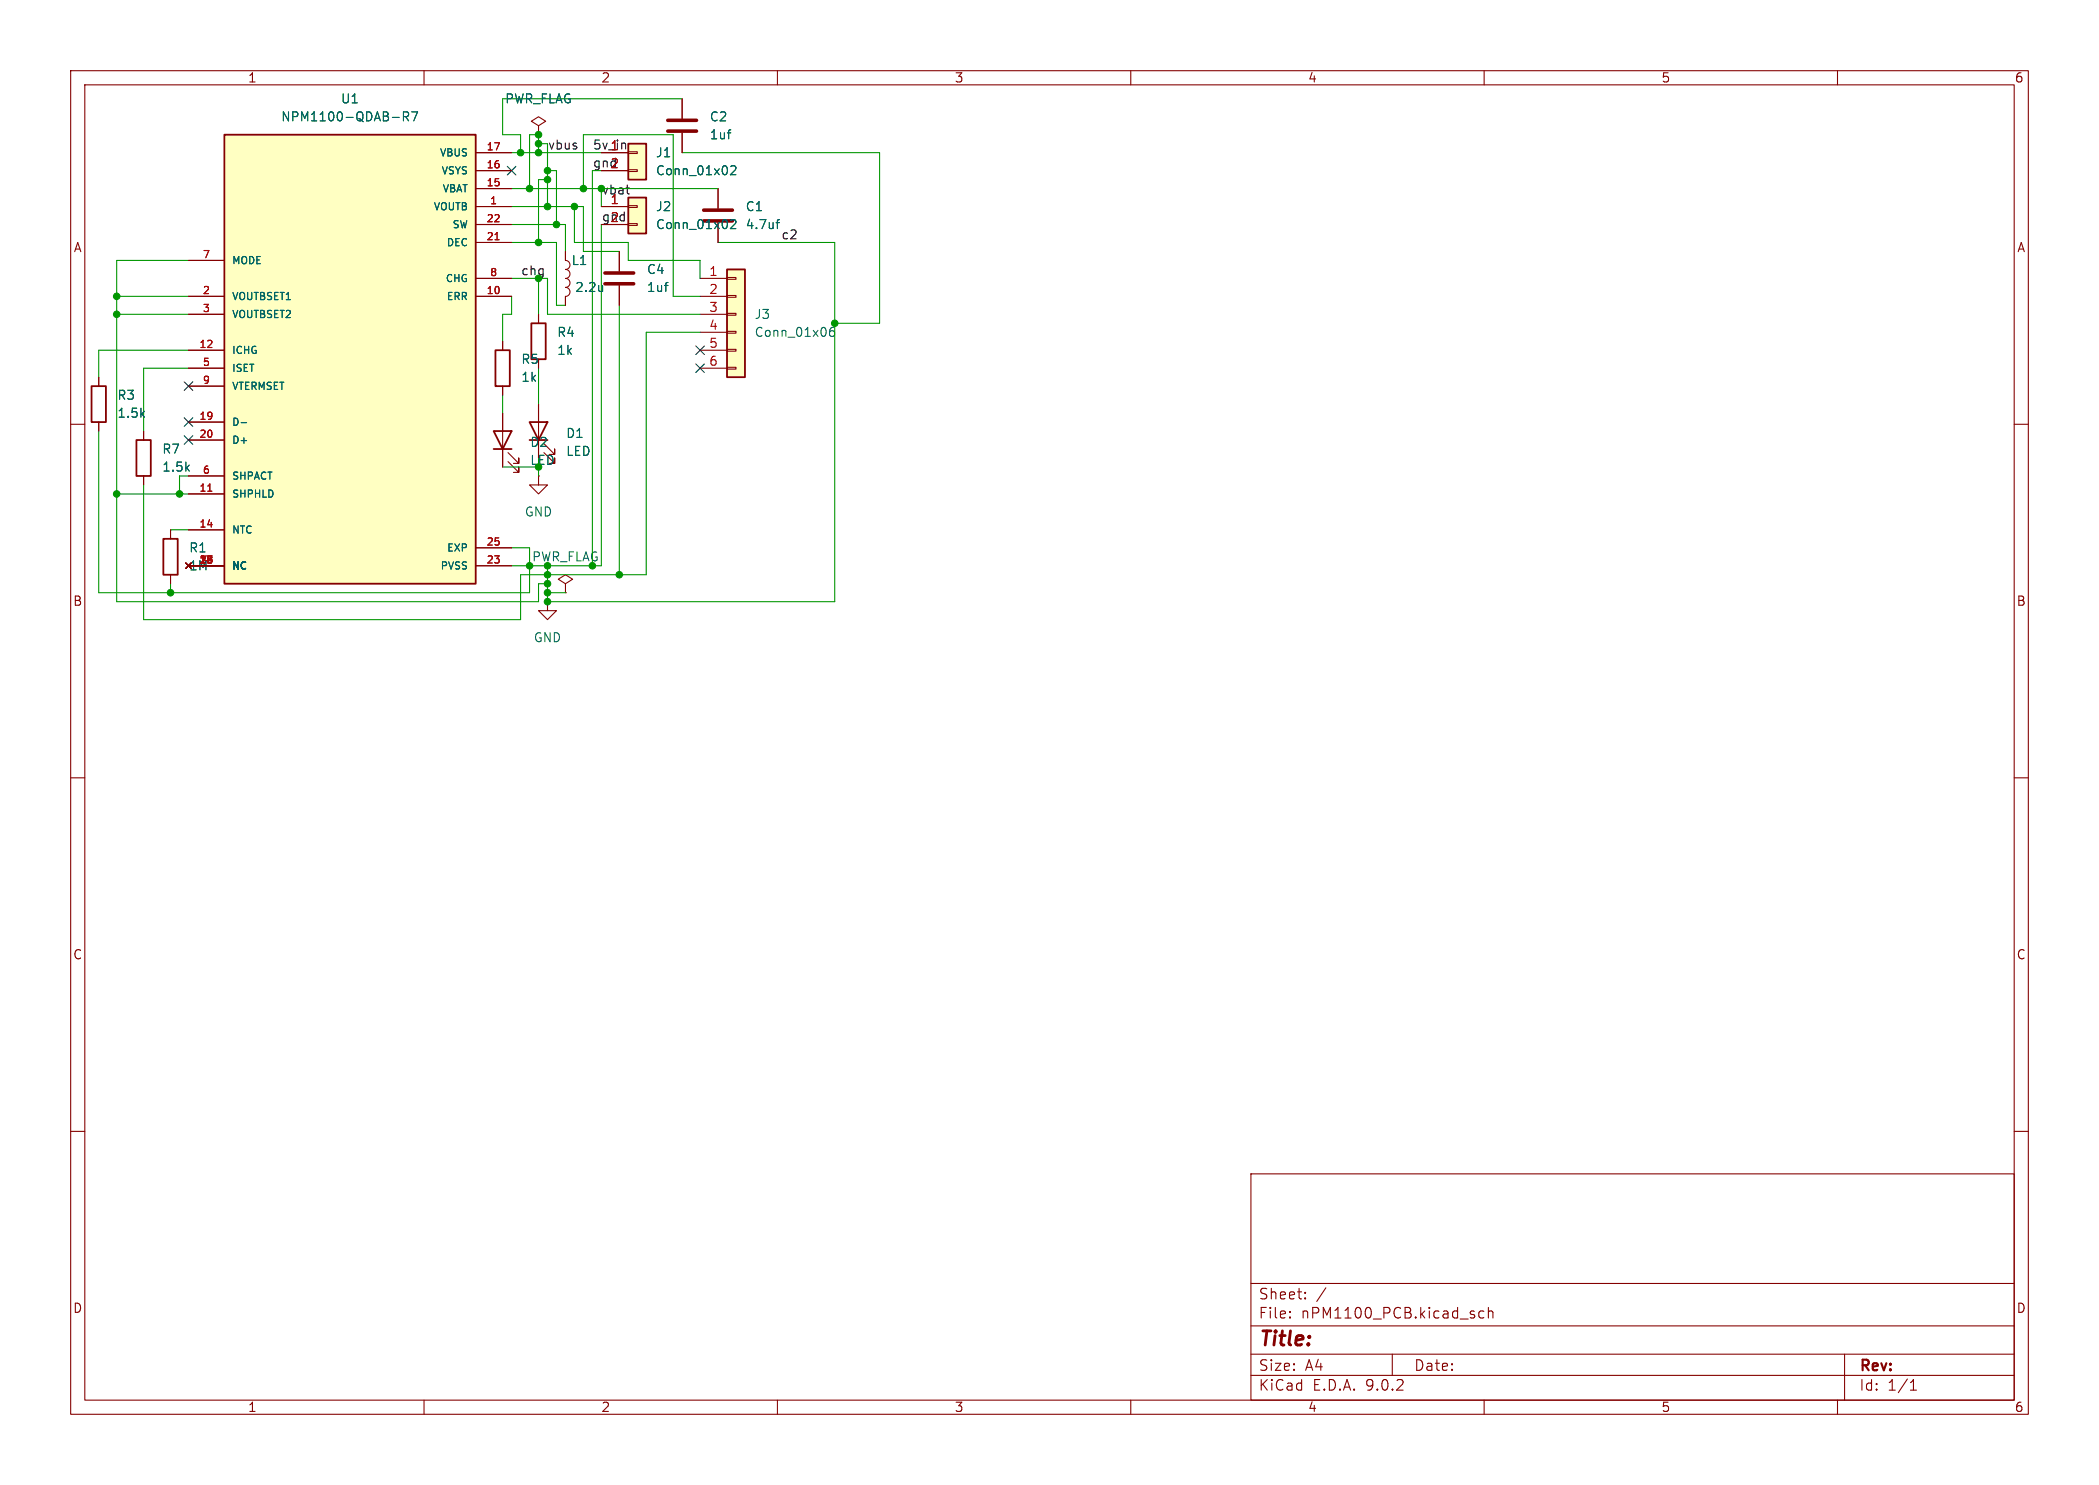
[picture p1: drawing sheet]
<svg xmlns="http://www.w3.org/2000/svg" width="297mm" height="210mm" viewBox="0 0 297 210" stroke-linecap="round" stroke-linejoin="round" font-family="sans-serif">
<g fill="none" stroke="#840000" stroke-width=".15">
<path d="M10 10h277v190h-277zM12 12h273v186h-273zM60 10v2M76.2 17.8l1-.7-1-.6-1 .6 1 .7v1.3M76.2 19.1h.1M110 10v2M160 10v2M210 10v2M260 10v2M71.1 48.3v1.2M71.1 54.6v1.3M71.1 58.4v7.6"/>
<path d="M10 60h2M24.1 74.9v1.3M71.9 65.3l1.5 1.5v-.8v.8h-.8M71.9 64l1.5 1.5v-.7v.7h-.8M285 60h2M24.1 81.3v1.3M80 82.6l1-.7-1-.6-1 .6 1 .7v1.2M80 83.8h.1M10 110h2M285 110h2M10 160h2M177 166h108v32h-108z"/>
<path d="M285 160h2M60 198v2M110 198v2M160 198v2M177 194.5h108M177 191.5h108M177 187.5h108M177 181.5h108M182.5 186.3h.1l-.1 .1M182.5 186.3v.1M182.5 185.5v.1M182.5 185.5h.1l-.1 .1"/>
<path d="M184.7 183.6v.1M184.7 183.6h-.1l.1 .1M184.7 182.8v.1M184.7 182.8h-.1l.1 .1M187.6 182.1l-1.3 2M197 191.5v3M210 185.5l-.5-.1-.3 .3v.4l.2 .2 .1 .1 .5-.1M210 198v2M210.6 185.5a.37 .37 0 0 1 .6 .1v.8M210.6 184.9v1.5M260 198v2M261 191.5v6.5"/>
<path d="M270.3 196.6h.9M270.3 195.5l.4-.4v1.5"/>
</g>
<path d="M70.1 49.5h2v5.1h-2zM23.1 76.2h2v5.1h-2zM69.8 61h2.6l-1.3 2.5zM69.8 63.5h2.6" fill="none" stroke="#840000" stroke-width=".25"/>
<path d="M31.7 19.1h35.6v63.5h-35.6z" fill="#ffffc2"/>
<path d="M31.7 19.1h35.6v63.5h-35.6zM13 54.6h2v5.1h-2zM74.9 59.7h2.6l-1.3 2.5zM19.3 62.2h2v5.1h-2z" fill="none" stroke="#840000" stroke-width=".25"/>
<g fill="none" stroke="#840000" stroke-width=".15">
<path d="M96.5 14v2.8M96.5 18.8v2.8M26.7 36.8h5M67.3 21.6h5.1M67.3 24.1h5.1M67.3 26.7h5.1M67.3 29.2h5.1M67.3 31.8h5.1M67.3 34.3h5.1M67.3 39.4h5.1M14 53.3v1.3M14 59.7v1.3"/>
<path d="M26.7 41.9h5M26.7 44.5h5M26.7 49.5h5M26.7 52.1h5M26.7 54.6h5M26.7 59.7h5M67.3 41.9h5.1M76.2 57.2v7.6M20.3 61v1.2M20.3 67.3v1.3M26.7 62.2h5M26.7 67.3h5"/>
<path d="M26.7 69.9h5M26.7 74.9h5M67.3 77.5h5.1M76.2 67.3v1.3h1.3l-1.3 1.3-1.3-1.3h1.3M76.2 67.3h.1M77 64l1.5 1.5v-.7v.7h-.8M77 62.7l1.5 1.6v-.8v.8h-.8M26.7 80h5M67.3 80h5.1M77.5 85.1v1.3h1.2l-1.2 1.2-1.3-1.2h1.3M77.5 85.1h.1"/>
</g>
<path d="M57.1 16.5l.6-.1 .1-.2v-.3l-.2-.1h-.5v1.3M57.4 16.5l.4 .6M58.2 15.8h.9l-.6 1.3M102.9 18.8h.5M103.3 18.4h.1M34.1 59.8h.8" fill="none" stroke="#006464" stroke-width=".15"/>
<path d="M70 33.9h.6M29.4 69.5h.6" fill="none" stroke="#a90000" stroke-width=".15"/>
<path d="M94.5 17h4.1M94.5 18.5h4.1" fill="none" stroke="#840000" stroke-width=".51"/>
<path d="M88.9 20.3h2.5v5.1h-2.5z" fill="#ffffc2"/>
<path d="M88.9 20.3h2.5v5.1h-2.5z" fill="none" stroke="#840000" stroke-width=".25"/>
<path d="M85.1 21.6h3.8M85.1 24.1h3.8M88.9 21.5h1.3v.2h-1.3zM88.9 24h1.3v.3h-1.3z" fill="none" stroke="#840000" stroke-width=".15"/>
<path d="M103.4 23.6l.2-.2h.3l.2 .2v.2v.2l-.8 .7h.8" fill="none" stroke="#006464" stroke-width=".15"/>
<path d="M102.9 38.1h2.5v15.2h-2.5z" fill="#ffffc2"/>
<path d="M102.9 38.1h2.5v15.2h-2.5zM75.2 45.7h2v5.1h-2z" fill="none" stroke="#840000" stroke-width=".25"/>
<g fill="none" stroke="#840000" stroke-width=".15">
<path d="M80 35.6v1.2a.64 .64 0 0 1 .7 .7 .64 .64 0 0 1-.7 .6 .64 .64 0 0 1 .7 .6 .64 .64 0 0 1-.7 .7 .64 .64 0 0 1 .7 .6 .64 .64 0 0 1-.7 .6 .64 .64 0 0 1 .7 .7 .64 .64 0 0 1-.7 .6v1.3M87.6 35.6v2.8M99.1 39.4h3.8M101.6 26.7v2.8M101.6 31.5v2.8M102.9 39.2h1.2v.3h-1.2zM76.2 44.5v1.2M87.6 40.4v2.8M99.1 41.9h3.8M99.1 44.5h3.8M99.1 47h3.8M99.1 49.5h3.8"/>
<path d="M99.1 52.1h3.8M102.9 41.8h1.2v.2h-1.2zM102.9 44.3h1.2v.3h-1.2zM102.9 46.9h1.2v.2h-1.2zM102.9 49.4h1.2v.3h-1.2zM102.9 51.9h1.2v.3h-1.2z"/>
</g>
<path d="M94.4 39.9h.1M109.8 31.5h.5M110.3 31.1h-.2l-.1 .1v1.1M85.3 40.4v.8M85.3 41.1l-.1 .1M94 40.4h.5M118 46.3a.5 .5 0 0 0-.6 .5v.5l.1 .2 .4 .1 .1-.2 .1-.4-.1-.2h-.4l-.2 .2" fill="none" stroke="#006464" stroke-width=".15"/>
<path d="M85.6 38.6h4.1M99.6 29.7h4M99.6 31.2h4M85.6 40.1h4.1" fill="none" stroke="#840000" stroke-width=".51"/>
<path d="M88.9 27.9h2.5v5.1h-2.5z" fill="#ffffc2"/>
<path d="M88.9 27.9h2.5v5.1h-2.5z" fill="none" stroke="#840000" stroke-width=".25"/>
<g fill="none" stroke="#840000" stroke-width=".15">
<path d="M76.2 19.1h.1M96.5 14v2.8M96.5 18.8v2.8M26.7 36.8h5M67.3 29.2h5.1M67.3 31.8h5.1M67.3 21.6h5.1M67.3 24.1h5.1M67.3 26.7h5.1M67.3 34.3h5.1M67.3 39.4h5.1M80 35.6v1.2"/>
<path d="M85.1 29.2h3.8M85.1 31.8h3.8M85.1 21.6h3.8M85.1 24.1h3.8M87.6 35.6v2.8M88.9 29.1h1.3v.2h-1.3zM88.9 31.6h1.3v.3h-1.3zM101.6 26.7v2.8M101.6 31.5v2.8M14 53.3v1.3M14 59.7v1.3M26.7 41.9h5"/>
<path d="M26.7 44.5h5M26.7 49.5h5M26.7 52.1h5M26.7 54.6h5M26.7 59.7h5M67.3 41.9h5.1M71.1 48.3v1.2M71.1 54.6v1.3M71.1 58.4v2.6M76.2 44.5v1.2M76.2 57.2v2.5M80 41.9v1.3"/>
<path d="M87.6 40.4v2.8M20.3 61v1.2M20.3 67.3v1.3M24.1 74.9v1.3M26.7 62.2h5M26.7 67.3h5M26.7 69.9h5M26.7 74.9h5M67.3 77.5h5.1M71.1 63.5v2.5M76.2 62.2v2.6M24.1 81.3v1.3"/>
<path d="M26.7 80h5M67.3 80h5.1"/>
</g>
<g fill="none" stroke="#006464" stroke-width=".15">
<path d="M57.1 16.5l.6-.1 .1-.2v-.3l-.2-.1h-.5v1.3M57.4 16.5l.4 .6M58.2 15.8h.9l-.6 1.3M102.9 18.8h.5M103.3 18.4h.1M94.4 39.9h.1M103.4 31.2l.2-.1h.3l.2 .1v.2v.2l-.8 .7h.8M103.4 23.6l.2-.2h.3l.2 .2v.2v.2l-.8 .7h.8M109.8 31.5h.5M110.3 31.1h-.2l-.1 .1v1.1M34.1 59.8h.8M85.3 40.4v.8"/>
<path d="M85.3 41.1l-.1 .1M94 40.4h.5"/>
</g>
<path d="M88.6 26.6h.5M88.9 27.4h.2" fill="none" stroke="#0f0f0f" stroke-width=".15"/>
<g fill="none" stroke="#009600" stroke-width=".15">
<path d="M96.5 14h-25.4v5.1h2.6v2.5M26.7 36.8h-10.2v48.3h59.7v-2.5h1.3M72.4 39.4h5.1v5.1h21.6M72.4 34.3h6.3v8.9h1.3M72.4 26.7h29.2M72.4 31.8h7.6v3.8M72.4 29.2h10.1v6.4h5.1M72.4 21.6h12.7M76.2 21.6v-2.5h-1.3v7.6M76.2 39.4v5.1M76.2 20.3h1.3v8.9M77.5 24.1h1.2v7.7"/>
<path d="M77.5 25.4h-1.3v8.9M81.3 29.2v5.1h7.6v2.5h10.2v2.6M82.5 26.7v-7.6h12.7v22.8h3.9M83.8 24.1v55.9h-6.3v5.1h40.6v-50.8h-16.5M85.1 26.7v2.5M85.1 31.8v48.2M96.5 21.6h28v24.1h-6.4M16.5 44.5h10.2M16.5 41.9h10.2M26.7 52.1h-6.4v8.9M26.7 49.5h-12.7v3.8M71.1 55.9v2.5"/>
<path d="M72.4 41.9v2.6h-1.3v3.8M76.2 52.1v5.1M87.6 43.2v38.1M99.1 47h-7.7v34.3h-17.7v6.3h-53.4v-19M14 61v22.8h60.9v-6.3h-2.5M16.5 69.9h10.2M24.1 74.9h2.6M25.4 67.3v2.6M71.1 66h5.1v1.3M24.1 82.6v1.2M72.4 80h2.5M77.5 83.8h2.5"/>
</g>
<path d="M71.8 23.5l1.2 1.2M73 23.5l-1.2 1.2M26.1 54l1.2 1.2M26.1 59.1l1.2 1.2M27.3 54l-1.2 1.2M27.3 59.1l-1.2 1.2M98.5 48.9l1.2 1.2M98.5 51.5l1.2 1.2M99.7 48.9l-1.2 1.2M99.7 51.5l-1.2 1.2M26.1 61.6l1.2 1.2M27.3 61.6l-1.2 1.2" fill="none" stroke="#000084" stroke-width=".15"/>
<path d="M70 33.9h.6M29.4 69.5h.6" fill="none" stroke="#a90000" stroke-width=".15"/>
<g fill="#009600" stroke="#009600" stroke-width=".15">
<circle cx="16.5" cy="41.9" r=".46"/>
<circle cx="16.5" cy="44.5" r=".46"/>
<circle cx="25.4" cy="69.9" r=".46"/>
<circle cx="24.1" cy="83.8" r=".46"/>
<circle cx="16.5" cy="69.9" r=".46"/>
<circle cx="76.2" cy="19.1" r=".46"/>
<circle cx="76.2" cy="34.3" r=".46"/>
<circle cx="76.2" cy="21.6" r=".46"/>
<circle cx="74.9" cy="26.7" r=".46"/>
<circle cx="77.5" cy="25.4" r=".46"/>
<circle cx="82.5" cy="26.7" r=".46"/>
<circle cx="77.5" cy="24.1" r=".46"/>
<circle cx="76.2" cy="20.3" r=".46"/>
<circle cx="73.7" cy="21.6" r=".46"/>
<circle cx="81.3" cy="29.2" r=".46"/>
<circle cx="83.8" cy="80" r=".46"/>
<circle cx="87.6" cy="81.3" r=".46"/>
<circle cx="77.5" cy="80" r=".46"/>
<circle cx="77.5" cy="81.3" r=".46"/>
<circle cx="77.5" cy="82.6" r=".46"/>
<circle cx="77.5" cy="83.8" r=".46"/>
<circle cx="77.5" cy="85.1" r=".46"/>
<circle cx="74.9" cy="80" r=".46"/>
<circle cx="78.7" cy="31.8" r=".46"/>
<circle cx="77.5" cy="29.2" r=".46"/>
<circle cx="118.1" cy="45.7" r=".46"/>
</g>
<text font-size="2.8" fill="#840000" x="178" y="190.9">Title:</text>
<g font-size="2.1" fill="#840000">
<text x="178" y="184">Sheet:</text>
<text x="178" y="186.7">File:</text>
<text x="184.1" y="186.7">nPM1100_PCB.kicad_sch</text>
<text x="178" y="196.9">KiCad</text>
<text x="178" y="194.1">Size:</text>
<text x="184.7" y="194.1">A4</text>
<text x="185.7" y="196.9">E.D.A.</text>
<text x="193.3" y="196.9">9.0.2</text>
<text x="200" y="194.1">Date:</text>
<text x="263" y="194.3">Rev:</text>
<text x="263" y="196.9">Id:</text>
<text x="267.1" y="196.9">1/1</text>
</g>
<g font-size="1.8" fill="#840000">
<text x="35" y="11.9">1</text>
<text x="85" y="11.9">2</text>
<text x="135" y="11.9">3</text>
<text x="185" y="11.9">4</text>
<text x="235" y="11.9">5</text>
<text x="285" y="11.9">6</text>
<text x="10.3" y="35.9">A</text>
<text x="285.3" y="35.9">A</text>
<text x="73.7" y="51.7">R5</text>
<text x="26.7" y="80.9">1M</text>
<text x="10.3" y="85.9">B</text>
<text x="285.3" y="85.9">B</text>
<text x="10.3" y="135.9">C</text>
<text x="285.3" y="135.9">C</text>
<text x="10.3" y="185.9">D</text>
<text x="285.3" y="185.9">D</text>
<text x="35" y="199.9">1</text>
<text x="85" y="199.9">2</text>
<text x="135" y="199.9">3</text>
<text x="185" y="199.9">4</text>
<text x="235" y="199.9">5</text>
<text x="285" y="199.9">6</text>
</g>
<g font-size="1.8" fill="#006464">
<text x="39.7" y="17.4">NPM1100-QDAB-R7</text>
<text x="48.2" y="14.8">U1</text>
<text x="71.4" y="14.8">PWR_FLAG</text>
<text x="100.3" y="17.4">C2</text>
<text x="92.7" y="22.5">J1</text>
<text x="100.3" y="19.9">1uf</text>
<text x="92.7" y="25">Conn_01x02</text>
<text x="92.7" y="30.1">J2</text>
<text x="92.7" y="32.6">Conn_01x02</text>
<text x="105.4" y="30.1">C1</text>
<text x="105.4" y="32.6">4.7uf</text>
<text x="80.8" y="37.7">L1</text>
<text x="81.3" y="41.5">2.2u</text>
<text x="91.4" y="39">C4</text>
<text x="91.4" y="41.5">1uf</text>
<text x="78.7" y="47.9">R4</text>
<text x="106.7" y="45.3">J3</text>
<text x="106.7" y="47.9">Conn_01x06</text>
<text x="78.7" y="50.4">1k</text>
<text x="16.5" y="56.7">R3</text>
<text x="16.5" y="59.3">1.5k</text>
<text x="73.7" y="54.2">1k</text>
<text x="22.9" y="64.4">R7</text>
<text x="74.9" y="63.4">D2</text>
<text x="80" y="62.1">D1</text>
<text x="80" y="64.7">LED</text>
<text x="22.9" y="66.9">1.5k</text>
<text x="74.2" y="73.3">GND</text>
<text x="26.7" y="78.3">R1</text>
<text x="75.4" y="91">GND</text>
</g>
<g font-size="1.8" fill="#0f0f0f">
<text x="77.5" y="21.2">vbus</text>
<text x="83.8" y="21.2">5v_in</text>
<text x="85.1" y="31.4">gnd</text>
<text x="110.5" y="33.9">c2</text>
</g>
<g font-size="1.8" fill="#009600">
<text x="83.8" y="23.8">gnd2</text>
<text x="85.1" y="27.6">vbat</text>
<text x="73.7" y="39">chg</text>
<text x="74.9" y="66">LED</text>
<text x="75.2" y="79.6">PWR_FLAG</text>
</g>
<g font-size="1.8" fill="#a90000">
<text x="86.3" y="21.3">1</text>
<text x="86.3" y="23.9">2</text>
<text x="86.3" y="29">1</text>
<text x="86.3" y="31.5">2</text>
<text x="100.3" y="39.1">1</text>
<text x="100.3" y="41.7">2</text>
<text x="100.3" y="44.2">3</text>
<text x="100.3" y="46.7">4</text>
<text x="100.3" y="49.3">5</text>
<text x="100.3" y="51.8">6</text>
</g>
<g font-size="1.4" fill="#006464">
<text x="62.1" y="22.3">VBUS</text>
<text x="61.3" y="29.9">VOUTB</text>
<text x="62.4" y="24.9">VSYS</text>
<text x="62.5" y="27.4">VBAT</text>
<text x="63.1" y="35">DEC</text>
<text x="63.9" y="32.5">SW</text>
<text x="32.8" y="37.6">MODE</text>
<text x="62.9" y="40.1">CHG</text>
<text x="32.8" y="42.6">VOUTBSET1</text>
<text x="32.8" y="45.2">VOUTBSET2</text>
<text x="63.1" y="42.6">ERR</text>
<text x="32.8" y="50.3">ICHG</text>
<text x="32.8" y="52.8">ISET</text>
<text x="32.8" y="55.3">VTERMSET</text>
<text x="32.8" y="60.4">D-</text>
<text x="32.8" y="63">D+</text>
<text x="32.8" y="68">SHPACT</text>
<text x="32.8" y="70.6">SHPHLD</text>
<text x="32.8" y="75.7">NTC</text>
<text x="32.8" y="80.7">NC</text>
<text x="62.2" y="80.7">PVSS</text>
<text x="63.1" y="78.2">EXP</text>
</g>
<g font-size="1.4" fill="#a90000">
<text x="68.8" y="21.3">17</text>
<text x="68.8" y="23.9">16</text>
<text x="68.8" y="26.4">15</text>
<text x="69.2" y="29">1</text>
<text x="68.8" y="31.5">22</text>
<text x="68.8" y="34">21</text>
<text x="28.6" y="36.6">7</text>
<text x="28.6" y="41.7">2</text>
<text x="68.8" y="41.7">10</text>
<text x="69.2" y="39.1">8</text>
<text x="28.6" y="44.2">3</text>
<text x="28.1" y="49.3">12</text>
<text x="28.6" y="51.8">5</text>
<text x="28.1" y="59.4">19</text>
<text x="28.6" y="54.4">9</text>
<text x="28.1" y="62">20</text>
<text x="28.1" y="69.6">11</text>
<text x="28.6" y="67.1">6</text>
<text x="28.1" y="74.7">14</text>
<text x="68.8" y="77.2">25</text>
<text x="28.6" y="79.8">48</text>
<text x="68.8" y="79.8">23</text>
</g>
</svg>
